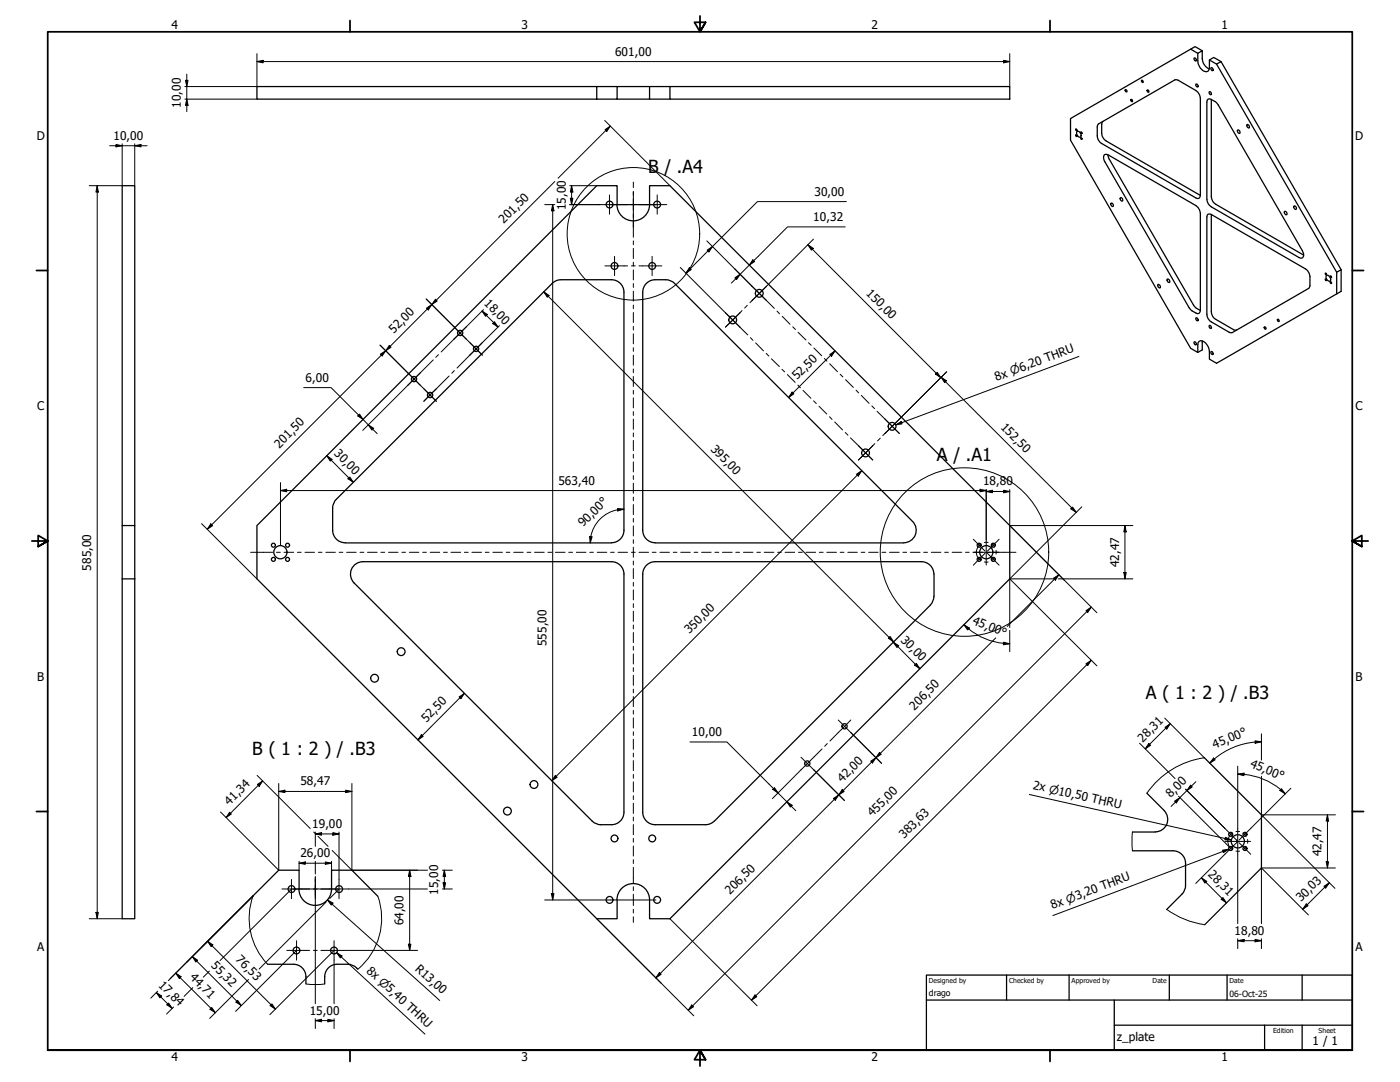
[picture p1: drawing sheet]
<svg xmlns="http://www.w3.org/2000/svg" width="559mm" height="432mm" viewBox="0 0 559 432" stroke-linecap="round" stroke-linejoin="round" font-family="sans-serif">
<!-- layer: Visible (ISO) -->
<g fill="none" stroke="#000" stroke-width=".51">
<path d="M475.2 19.6l2.9 1.7 1.8-1v3a4.7 4.7 0 0 0 2.8 4.2M102.6 34.5h135.6v5.1h-135.6zM238.2 34.5h8.1M259.3 34.5h-13v5.1h-8.1M259.3 39.6h8.1M267.4 34.5h135.6v5.1h-135.6zM267.4 34.5h-8.1v5.1h-13M449.2 35.8a.48 .48 0 0 1 .6 .3 .48 .48 0 0 1-.3 .5l-.3-.2zM451.4 39.8a.45 .45 0 0 1 .6 .2 .45 .45 0 0 1-.3 .6zM455.6 32.1a.45 .45 0 0 1 .6 .2 .45 .45 0 0 1-.2 .6zM458 35.9a.51 .51 0 0 1 .5 .3 .51 .51 0 0 1-.2 .6l-.4-.5zM476.6 23.2a.68 .68 0 0 1 .8 .3 .68 .68 0 0 1-.1 .8l-.5-.3z"/>
<path d="M477.3 33.6a.68 .68 0 0 1 .8 .3 .68 .68 0 0 1-.1 .8l-.5-.3zM478.1 21.3v3a4 4 0 0 0 3.8 4.2l.8-1.1v-3.5l1.7-1 3 1.7M479.9 20.3l-2.9-1.7-49.7 28.7v8.6l47.9 83.1 2.9 1.7 1.8-1.1v-3.5M482 39.8l.8-.4 .7 .3 1.8 1.1 .9 1 33.6 58.2a2.01 2.01 0 0 1-.2 3l-1.1-.2-35-20.2a3.9 3.9 0 0 1-1.8-3.1v-38.8zM482.7 36.6a.61 .61 0 0 1 .7 .4 .61 .61 0 0 1-.3 .8l-.4-.5zM482.7 23.9l2.9 1.7 1.8-1 47.9 83M483.4 27.1a.61 .61 0 0 1 .7 .3 .61 .61 0 0 1-.3 .8l-.4-.6zM483.5 39.7v38.8a3.9 3.9 0 0 0 1.8 3l35 20.3M485.6 25.6l47.9 83 1.8-1v8.7l-49.7 28.7-2.9-1.7v-3a4.5 4.5 0 0 0-3.5-4.3l-1 .8-.1 3.9M429.4 53.8a.38 .38 0 0 1 .4 .2 .38 .38 0 0 1-.2 .5zM429.9 52.5a1.46 1.46 0 0 1 1.3 2.2 1.55 1.55 0 0 1-1.3-2.2zM431.4 54.9l.5 .7-.4-.1z"/>
<path d="M438.3 49.7l30.6-17.8 1.3 .1 7.1 4.1a4.4 4.4 0 0 1 1.8 3.1v38.8a1.09 1.09 0 0 1-.5 1.1 1.09 1.09 0 0 1-1.3-.1l-37.6-21.7a3.6 3.6 0 0 1-1.7-3.1v-3.6zM440.2 48.5l-.5 1.1v3.6a3.9 3.9 0 0 0 1.8 3.1l37.6 21.7M494 51.9a.85 .85 0 0 1 .8 .4 .85 .85 0 0 1-.1 1 1.01 1.01 0 0 1-.7-1.4zM497.8 49.7a.85 .85 0 0 1 .8 .5 .85 .85 0 0 1-.1 .9 1.01 1.01 0 0 1-.7-1.4zM440.8 61.8l.5-.2 1 .2 .2 1.3 33.9 58.6 1.2 1.4 1.5 .8a1.09 1.09 0 0 1-.5 1.1 1.09 1.09 0 0 1-1.3-.1l-1.5-.8-1.2-1.4-33.8-58.6-.3-.9zM442.3 61.8l35 20.2a4.4 4.4 0 0 1 1.8 3.1v38.8M447.1 79.1a.68 .68 0 0 1 .9 .2 .68 .68 0 0 1-.3 1l-.5-.5zM443.5 81.1a.73 .73 0 0 1 .8 .4 .73 .73 0 0 1-.3 .9l-.6-.7zM482 85.7l.5-.3 1 .2 37.6 21.7a4.4 4.4 0 0 1 1.8 3.1v3.6l-.6 1.1-30.4 17.6-1.3-.1-7.1-4.1a3.6 3.6 0 0 1-1.8-3.1v-38.8zM483.5 85.6v38.8a3.6 3.6 0 0 0 1.8 3l7.1 4.2 1.2 .1M512.8 84.4a.72 .72 0 0 1 .8 .4 .72 .72 0 0 1-.3 .9l-.7-.7zM516.5 82.2a.72 .72 0 0 1 .8 .5 .72 .72 0 0 1-.3 .9l-.6-.8z"/>
<path d="M257.7 113.4l.6-.6a5 5 0 0 1 3.3-1.2l5.2 .2 2.4 1.3 95 95a5 5 0 0 1 1.1 5.4 5 5 0 0 1-4.6 3.1h-99.2a5 5 0 0 1-5-5v-95a5 5 0 0 1 1.2-3.2zM462.2 113.5a.85 .85 0 0 1 .8 .5 .85 .85 0 0 1-.1 .9 1.01 1.01 0 0 1-.7-1.4zM466 111.4a.85 .85 0 0 1 .8 .4 .85 .85 0 0 1-.1 1 1.01 1.01 0 0 1-.7-1.4zM529 109l.5 .6-.4-.1zM529.3 110.1a1.35 1.35 0 0 1 1.5 .3 1.35 1.35 0 0 1 .3 1.5 1.24 1.24 0 0 1-1.5-.1 1.24 1.24 0 0 1-.3-1.4zM533.5 108.6v8.7M476.6 136.5a.68 .68 0 0 1 .8 .3 .68 .68 0 0 1-.1 .8l-.5-.3zM477.3 126.9a.68 .68 0 0 1 .8 .3 .68 .68 0 0 1-.1 .8l-.5-.3zM482.7 129.9a.61 .61 0 0 1 .7 .4 .61 .61 0 0 1-.3 .8l-.4-.5zM504.7 130.4a.51 .51 0 0 1 .6 .4 .51 .51 0 0 1-.3 .6l-.4-.5zM510 127.4a.48 .48 0 0 1 .5 .3 .48 .48 0 0 1-.2 .6l-.3-.2zM483.4 140.3a.61 .61 0 0 1 .7 .4 .61 .61 0 0 1-.3 .8l-.4-.5z"/>
<path d="M48.8 209.7v21.3M53.8 209.7v-135.6h-5v135.6h5v21.3M102.6 209.7l135.6-135.6h8.1v7.5a6.5 6.5 0 0 0 6.4 6.5 6.5 6.5 0 0 0 6.6-6.4v-7.6h8.1l135.6 135.6v21.3l-135.6 135.6h-8.1v-7.5a6.5 6.5 0 0 0-6.5-6.5 6.5 6.5 0 0 0-6.5 6.6v7.4h-8.1l-135.6-135.6zM132.8 202.8l.3-1.7 1.1-1.8 86.6-86.6 1.5-.8 1.6-.3h20.1a5 5 0 0 1 5 5v95a5 5 0 0 1-4.9 5l-106.3 .1a5.1 5.1 0 0 1-5-5.1v-8.8M48.8 231h5v135.6h-5zM141.5 225.4l1.9-1 1.5-.2h99.2a5 5 0 0 1 4.9 4.9v95a5 5 0 0 1-5 5l-5.2-.1-2.5-1.3-94.9-95a5 5 0 0 1 .1-7.3zM367.8 224.2a5 5 0 0 1 4.9 4.9M367.8 224.2h-106.3a5 5 0 0 0-5 4.9v95a5 5 0 0 0 5 5h20.7l1.6-.5 1.3-.9M372.7 238l-.2 1.6-1.2 1.9-86.1 86.2M372.8 229.1v8.9M457.8 316.5l6.9 7M480.7 302.4l22.8 22.8v21.2l-22.7 22.7"/>
<path d="M452 339.5h16.2a5 5 0 0 1 5 5v8.9l-.3 1.6-1.2 1.9-6.1 6.1M452 332h9.1M464.6 323.5a5 5 0 0 1 1.1 5.4 5 5 0 0 1-4.6 3.1M119.3 354.8a6.5 6.5 0 0 0 6.5 6.5 6.5 6.5 0 0 0 6.5-6.5M119.4 354.8v-7.5h-8.1l-10.3 10.2M132.3 354.8v-7.5h8.2l10.2 10.3M106.8 384.8h10.3M117.1 384.8a5 5 0 0 1 5 5v2.8M138.7 384.8a10.1 10.1 0 0 0-6.6 .7l-1.3 1.1a6.9 6.9 0 0 0-1.2 6M138.8 384.8a5.2 5.2 0 0 1 4 2"/>
<circle cx="429.7" cy="51.7" r=".36"/>
<circle cx="431.6" cy="52.9" r=".34"/>
<circle cx="243.3" cy="81.6" r="1.37"/>
<circle cx="262.3" cy="81.6" r="1.37"/>
<circle cx="245.3" cy="106.1" r="1.37"/>
<circle cx="260.3" cy="106.1" r="1.37"/>
<circle cx="303.1" cy="117.1" r="1.56"/>
<circle cx="529.2" cy="111.6" r=".34"/>
<circle cx="531.2" cy="110.4" r=".36"/>
<circle cx="531.3" cy="112.7" r=".36"/>
<circle cx="183.7" cy="132.9" r="1.05"/>
<circle cx="190" cy="139.2" r="1.05"/>
<circle cx="292.4" cy="127.7" r="1.56"/>
<circle cx="165.3" cy="151.3" r="1.05"/>
<circle cx="171.7" cy="157.6" r="1.05"/>
<circle cx="356.1" cy="170.1" r="1.56"/>
<circle cx="345.5" cy="180.8" r="1.56"/>
<circle cx="109.1" cy="217.6" r=".79"/>
<circle cx="114.8" cy="217.6" r=".79"/>
<circle cx="390.8" cy="217.6" r=".79"/>
<circle cx="396.5" cy="217.6" r=".79"/>
<circle cx="109.1" cy="223.2" r=".79"/>
<circle cx="111.9" cy="220.4" r="2.64"/>
<circle cx="114.8" cy="223.2" r=".79"/>
<circle cx="390.8" cy="223.2" r=".79"/>
<circle cx="393.7" cy="220.4" r="2.64"/>
<circle cx="396.5" cy="223.2" r=".79"/>
<circle cx="149.5" cy="270.7" r="1.56"/>
<circle cx="160.1" cy="260.1" r="1.56"/>
<circle cx="337.1" cy="289.8" r="1.05"/>
<circle cx="213.1" cy="313.1" r="1.56"/>
<circle cx="322.2" cy="304.7" r="1.05"/>
<circle cx="202.5" cy="323.7" r="1.56"/>
<circle cx="245.3" cy="334.6" r="1.37"/>
<circle cx="260.3" cy="334.6" r="1.37"/>
<circle cx="491.2" cy="338.6" r=".79"/>
<circle cx="491.2" cy="333" r=".79"/>
<circle cx="494.1" cy="335.8" r="2.64"/>
<circle cx="496.9" cy="338.6" r=".79"/>
<circle cx="496.9" cy="333" r=".79"/>
<circle cx="116.4" cy="354.8" r="1.37"/>
<circle cx="135.4" cy="354.8" r="1.37"/>
<circle cx="243.3" cy="359.1" r="1.37"/>
<circle cx="262.3" cy="359.1" r="1.37"/>
<circle cx="118.3" cy="379.3" r="1.37"/>
<circle cx="133.3" cy="379.3" r="1.37"/>
</g>
<!-- layer: Break Line (ISO) -->
<path d="M480.7 302.4a33.6 33.6 0 0 0-22.9 14.1M452 332l-.2 4.2 .2 3.3M101 357.5a26.4 26.4 0 0 0 5.8 27.3M150.8 357.6a26.4 26.4 0 0 1-8 29.2M465.7 362.9a33.6 33.6 0 0 0 15.1 6.1M122.1 392.7l4.2 .2 3.3-.2" fill="none" stroke="#000" stroke-width=".4"/>
<!-- layer: Detail Boundary (ISO) -->
<g fill="none" stroke="#000" stroke-width=".4">
<circle cx="252.8" cy="93.3" r="26.5"/>
<circle cx="385" cy="220.3" r="33.6"/>
</g>
<!-- layer: Border (ISO) -->
<g fill="none" stroke="#000" stroke-width=".7">
<path d="M139.7 8.2v4.5M279.4 6.3v6.4l-2.2-3.8h4.4l-2.2 3.8 2.2-3.8M419.1 8.2v4.5M14.5 107.9h4.5M539.8 107.9h4.5M12.7 215.9h6.3l-3.8-2.2v4.4l3.8-2.2-3.8 2.2M546.1 215.9h-6.3l3.8-2.2v4.4l-3.8-2.2 3.8 2.2M14.5 323.8h4.5M539.8 323.8h4.5M19 419.1v-406.4h520.8v406.4h-520.8h520.8M139.7 419.1v4.5M419.1 419.1v4.5"/>
<path d="M281.6 422.9l-2.2-3.8 2.2 3.8h-4.4l2.2-3.8v6.3"/>
</g>
<!-- layer: Title (ISO) -->
<path d="M369.8 389.1h170v30h-170zM369.8 399.1h170M401.8 389.1v10M426.7 389.1v10M444.8 399.1v20M466.7 389.1v10M489.8 389.1v10M519.7 389.1v10M444.8 409.1h95M504.8 409.1v10M519.7 409.1v10" fill="none" stroke="#000" stroke-width=".51"/>
<!-- layer: Center Mark (ISO) -->
<g fill="none" stroke="#000" stroke-width=".4">
<path d="M243.3 77.8v7.7M252.8 76.6v14M262.3 77.8v7.7M243.8 81.7h18M245.3 102.3v7.7M260.3 102.3v7.7M300.2 114.2l5.7 5.8M305.9 114.2l-5.7 5.8M181.2 130.4l5 5M186.2 130.4l-5 5M187.5 136.7l5 5M192.5 136.7l-5 5"/>
<path d="M289.6 124.8l5.7 5.8M295.3 124.8l-5.7 5.8M162.8 148.8l5 5M167.8 148.8l-5 5M169.2 155.1l5 5M174.2 155.1l-5 5M342.6 177.9l5.8 5.7M348.4 177.9l-5.8 5.7M353.3 167.3l5.7 5.7M359 167.3l-5.7 5.7M388.5 215.2l4.6 4.7M393.6 215.3v10.2"/>
<path d="M398.8 215.2l-4.7 4.7M388.5 220.4h10.3M393.1 220.9l-4.6 4.7M394.1 220.9l4.7 4.7M334.6 287.3l5 5.1M319.7 302.2l5.1 5M488.9 330.6l4.7 4.7M488.9 335.8h10.3M493.6 336.3l-4.7 4.6M494 330.6v10.3M494.5 336.3l4.7 4.6M499.2 330.6l-4.7 4.7"/>
<path d="M116.3 351v7.6M116.8 354.8h18.1M125.9 349.8v14M135.3 351v7.6M243.8 359.2h18M118.4 375.4v7.8M133.3 375.4v7.8"/>
</g>
<!-- layer: Centerline (ISO) -->
<g fill="none" stroke="#000" stroke-width=".4">
<path d="M252.8 72.6v2.3M252.8 76.4v1.5M252.8 79.4v4.5M239.5 81.7h11M252 81.7h1.6M252.8 85.4v1.5M252.8 88.4v6.3M252.8 96.1v1.6M252.8 99.1v4.1M255 81.7h11.1M241.4 106.1h9.1M252 106.1h1.6"/>
<path d="M252.8 104.6v1.6M252.8 107.7v4M252.8 113.2v1.5M252.8 116.2v4M255 106.1h9.2M300.2 114.2l2.9 2.9M300.3 119.9l-1 .9M303.1 117.1l6 6M303.1 117.1l-2.9 2.9M305.9 114.2l-2.8 2.9M181.2 130.4l8.9 8.9M186.2 130.4l-10.1 10.1"/>
<path d="M190.1 139.3l2.4 2.4M190.1 139.3l-7.7 7.6M192.5 136.7l-2.4 2.6M252.8 121.7v1.5M252.8 124.7v4M252.8 130.2v1.5M252.8 133.2v4M252.8 138.7v1.5M289.6 124.8l2.9 2.9M292.5 127.7l-2.9 2.9M292.5 127.7l5.9 6M296.2 124l-3.7 3.7"/>
<path d="M298.3 121.9l-1.1 1M299.5 134.7l1 1.1M301.6 136.8l3.1 3.2M310.1 124.1l1 1.1M312.2 126.2l3.1 3.2M316.4 130.4l1.1 1.1M318.5 132.6l3.2 3.1M322.7 136.8l1.1 1M324.9 138.9l3.1 3.1M162.8 148.8l8.8 8.8M171.6 157.6l-2.4 2.5M171.6 157.6l2.6 2.5"/>
<path d="M172.9 143.6l-10.1 10.2M175 141.5l-1.1 1.1M179.3 150.1l-7.7 7.5M181.4 147.9l-1.1 1.1M252.8 141.7v4M252.8 147.3v1.4M252.8 150.2v4M252.8 155.8v1.5M252.8 158.8v4M305.8 141l1.1 1.1M307.9 143.2l3.2 3.1M312.1 147.4l1.1 1"/>
<path d="M314.3 149.5l3.1 3.1M318.5 153.7l1 1M320.5 155.8l3.2 3.1M324.7 160l1.1 1M329.1 143.1l1 1M331.2 145.2l3.1 3.1M335.3 149.4l1.1 1M337.5 151.5l3.1 3.1M341.7 155.7l1 1.1M343.8 157.8l3.1 3.2M252.8 164.3v1.5M252.8 167.3v4"/>
<path d="M252.8 172.8v1.5M252.8 175.8v4M326.9 162.1l3.1 3.1M331.1 166.3l1 1.1M333.2 168.4l3.1 3.2M337.4 172.6l1.1 1.1M339.5 174.8l8.9 8.8M348 162l1.1 1.1M349.2 177l-6.6 6.6M350.1 164.1l8.9 8.9M351.3 174.9l-1 1.1M353.3 172.9l-.9 .9"/>
<path d="M359 167.3l-5.7 5.7M252.8 181.3v1.5M252.8 184.3v4M252.8 189.8v1.5M252.8 192.8v4M252.8 198.4v1.4M252.8 201.4v4M252.8 206.9v1.4M252.8 209.9v4M252.8 215.4v1.5M252.8 218.4v4M391.6 217a4 4 0 0 0-1.9 3.5"/>
<path d="M392.9 216.5h1.5M395.8 217l1.2 1.3M397.6 219.6v1.5M100 220.4h8.9M110.4 220.4h1.5M113.3 220.4h3.9M118.7 220.4h1.5M121.7 220.4h3.8M127.1 220.4h1.4M130 220.4h3.9M135.4 220.4h1.4M138.4 220.4h3.8"/>
<path d="M143.7 220.4h1.5M146.7 220.4h3.9M152 220.4h1.5M155.1 220.4h3.8M160.4 220.4h1.5M163.4 220.4h3.8M168.7 220.4h1.5M171.7 220.4h3.8M177 220.4h1.6M180 220.4h3.9M185.4 220.4h1.5M188.3 220.4h3.9"/>
<path d="M193.7 220.4h1.5M196.7 220.4h3.8M202.1 220.4h1.4M205 220.4h3.9M210.4 220.4h1.5M213.4 220.4h3.8M218.7 220.4h1.5M221.7 220.4h3.9M227 220.4h1.5M230.1 220.4h3.8M235.4 220.4h1.5M238.4 220.4h3.8"/>
<path d="M243.7 220.4h1.5M246.7 220.4h3.8M252 220.4h1.6M252.8 223.9v1.5M252.8 226.9v4M252.8 232.4v1.5M252.8 235.4v4M255 220.4h3.9M260.3 220.4h1.6M263.4 220.4h3.8M268.7 220.4h1.5M271.7 220.4h3.8"/>
<path d="M277.1 220.4h1.4M280 220.4h3.8M285.4 220.4h1.5M288.4 220.4h3.8M293.7 220.4h1.5M296.7 220.4h3.8M302.1 220.4h1.4M305.1 220.4h3.8M310.4 220.4h1.4M313.4 220.4h3.8M318.7 220.4h1.5M321.7 220.4h3.9"/>
<path d="M327 220.4h1.5M330 220.4h3.9M335.3 220.4h1.6M338.4 220.4h3.8M343.7 220.4h1.5M346.7 220.4h3.8M352 220.4h1.6M355 220.4h3.9M360.4 220.4h1.5M363.3 220.4h3.9M368.7 220.4h1.5M371.7 220.4h3.8"/>
<path d="M377.1 220.4h1.4M380 220.4h3.9M385.4 220.4h1.4M388.4 220.4h3.8M389.7 220.2a4 4 0 0 0 1.9 3.5M392.9 224.3h1.5M393.7 220.4h1.5M396.7 220.4h8.8M397 222.5l-1.2 1.2M252.8 240.9v1.5M252.8 243.9v4.1M252.8 249.4v1.6"/>
<path d="M252.8 252.4v4.1M252.8 257.9v1.6M252.8 261v4M252.8 266.4v1.6M252.8 269.5v4M252.8 275v1.5M252.8 278v4M252.8 283.5v1.5M252.8 286.5v4M252.8 292v1.5M252.8 295v4M328.1 298.9l-8.4 8.3"/>
<path d="M330.2 296.7l-1 1.1M339.6 287.3l-8.3 8.4M252.8 300.5v1.6M252.8 303.5v4M252.8 309.1v1.5M252.8 312v4M252.8 317.6v1.5M252.8 320.5v4.1M252.8 326.1v1.5M252.8 329.1v4M252.8 334.6v1.5M252.8 337.6v4"/>
<path d="M490.1 335.6a4 4 0 0 0 1.8 3.5M491.9 332.4a4 4 0 0 0-1.8 3.5M493.3 339.7h1.5M493.3 331.9h1.5M496.2 332.4l1.2 1.2M497.4 337.9l-1.2 1.2M498 335v1.5M112.5 354.8h11.1M125.1 354.8h1.5M125.9 351v7.6M125.9 344.8v4M125.9 350.3v1.5"/>
<path d="M125.9 353.3v4M128.1 354.8h11.1M252.8 343.1v1.5M252.8 346.1v6.3M252.8 353.9v1.5M252.8 356.9v4.5M114.5 379.3h9.1M125.1 379.3h1.5M128.1 379.3h9.1M252.8 362.9v1.5M252.8 365.9v2.2"/>
</g>
<!-- layer: Dimension (ISO) -->
<g fill="none" stroke="#000" stroke-width=".4">
<path d="M73.8 39.6h28.8M74 32.1h1.1l-.6 2.4zM74.5 39.6l.6 2.4h-1.1zM74.5 29.6v15M102.6 24.6l2.4-.5v1zM102.6 21.4v13.1h-28.8M102.6 24.6h300.4M400.6 24.1l2.4 .5-2.4 .5zM403 21.4v13.1M43.8 58.2h14.9M46.3 57.7l2.5 .5-2.5 .4zM48.8 57.4v16.7h-13.2"/>
<path d="M53.8 58.2l2.5-.5v.9zM53.8 57.4v16.7M241.4 48.1l26 26M241.5 51.8l2.1-1.4-1.4 2.1zM243.6 50.4l-20.8 20.7M38.8 74.1l.4 2.5h-.9zM38.8 74.1v292.5M221.4 72.5l-138.7 138.7M227.4 74.1h10.8M227.6 79.1h1.1l-.5 2.6zM228.2 74.1l.5 2.5h-1.1zM228.2 74.1v7.6"/>
<path d="M217.4 81.7h4M220.6 81.7l.5 2.4h-1zM220.6 81.7v277.5M227.4 81.7h12.1M282.1 96.1l18.1 18.1M282.3 99.8l2.1-1.4-1.4 2.1zM322.5 97.7l2.1 1.4-.8 .7zM322.5 97.7l53 53M324.7 95.4l-18.8 18.8M337.4 90.6h-23.1l-22.4 22.4M337.8 80.5h-35.5l-28.6 28.5M170.1 119.3l11.1 11.1"/>
<path d="M173.8 119.4l.7 .7-2.2 1.4zM217 116.5l2.1 1.4-.7 .7zM217 116.5l139.7 139.7M271.5 106.7l18.1 18.1M275.1 106.9l.8 .7-2.2 1.4zM293.3 110.9l2.1-1.4-1.4 2.1zM300.5 103.7l.7 .7-2.1 1.4zM151.7 137.7l11.1 11.1M155.4 137.9l.7 .7-2.1 1.4zM170.2 123l2.1-1.5-1.4 2.2zM192.4 124.1l2.2 1.4-.8 .7zM192.4 124.1l6.4 6.4"/>
<path d="M193 123.6l-6.8 6.8M197.4 128.4l1.4 2.1-2.1-1.4zM199.3 130l-6.8 6.7M121.2 154.7h10.9l18.5 18.3M151.8 141.4l2.2-1.4-1.5 2zM162.8 153.8l-18 18M316.2 156.5l.7 .7-2.1 1.4zM331.2 141.5l2.1-1.5-1.4 2.2zM333.3 140l-18.5 18.6M374.1 148.6l1.4 2.1-2.1-1.4zM375.7 150.6l2.1 1.4-.7 .7zM375.7 150.6l53.9 53.9"/>
<path d="M377.9 148.3l-18.9 19M143.5 165.3l1.4 2.1-2.1-1.4zM147 169.5l2.2 1.4-.7 .7zM112 195.8l2.4-.5v1zM112 195.8h281.6M112 192.6v25.1M130.4 181.9l2.1 1.4-.7 .7zM130.4 181.9l10.6 10.6M138.9 191.1l.7-.7 1.4 2.1zM341.9 189.2l2.1-1.4-1.4 2.2zM344 187.8l-123.8 123.8M391.6 195.3h-.4v1l2.4-.5"/>
<path d="M391.9 195.4l1.7 .4M393.6 196.2l2.5-.6v1.1zM393.6 195.4v19.9M393.6 196.2h9.4M400.6 195.6l2.4 .6-2.4 .5zM403 195.4v14.3M80.5 209l22.1 22M84.1 209l.7 .8-2.1 1.4zM235.3 214.1l1 .1-.7 2.5zM246.5 202.9l2.5 .3-2.4 .7zM246.5 203.4a13.4 13.4 0 0 0-10.9 13.3M249 203.2l-2.4 .2"/>
<path d="M403 209.7l34.8 34.8M403 209.7l21.9 21.9M403 209.7h49.2M427.4 203.1l.7-.7 1.5 2.1zM431.8 202.2l-28.8 28.8M449 209.7l.5 2.6h-.9zM449 209.7v21.3M403 231l34.8 34.7M403 231v19.4M403 231h17.9M420.5 230.8l2.2-1.4-1.4 2.1zM422.4 231h29.8"/>
<path d="M422.7 229.4l-20.7 20.6M448.6 228.5h.9l-.5 2.5zM355.3 254l1.4 2.2-2.1-1.5zM356.6 256.3l2.1 1.4-.7 .7zM356.6 256.3l10.6 10.6M384.7 249.3l2.2 1.3-.7 .8zM384.7 249.3l1.9 1.7M386.6 251a26.4 26.4 0 0 0 16.4 5.9M397.4 254.6l-135.7 135.7M400.6 256.3l2.4 .6-2.5 .4zM403 251.6v8.5M433.5 243.7l2-1.4-1.4 2.1z"/>
<path d="M435.5 242.3l-160.8 160.9M183.3 278.1l2.1-1.4-1.4 2.1zM185.4 276.7l-18.6 18.6M365.1 265.4l.7-.7 1.4 2.2zM433.5 264.9l2-1.4-1.4 2.1zM435.5 263.5l-135.6 135.7M168.2 293.2l.7 .7-2.1 1.4zM275.4 296.1h14.7l27.5 27.4M339.6 292.4l12.3 12.2M454.9 296.6l14.1 14.1M458.5 296.7l.7 .7-2.1 1.4zM464.9 286.6l15.8 15.8"/>
<path d="M465 290.3l2.1-1.5-1.4 2.2zM467.1 288.8l-10 10M501 295.7l2.5 .3-2.5 .6zM501 296.1a29.1 29.1 0 0 0-16.3 6.8M503.5 292.9v10.4M503.5 296l-2.5 .1M102.6 309.4l21.2 21.2M102.7 313.1l2.1-1.4-1.4 2.1zM104.8 311.7l-14.6 14.6M111.3 315.8l2.4-.5v1zM111.3 315.8h29.2M111.3 312.7v34.6l-23.3-23.3"/>
<path d="M138 315.3l2.5 .5-2.5 .5zM140.5 312.7v34.6M221.7 309.4l.7 .8-2.2 1.4zM309.1 314.3l1.4 2.1-2.1-1.4zM314.1 320l2.1 1.4-.7 .7zM319.7 307.2l-11.4 11.5M324.8 307.2l12.3 12.3M332.7 318.6l2.1-1.4-1.4 2.1zM336.2 315.1l.7 .7-2.1 1.4zM347.5 303.8l2.1-1.4-1.4 2.1zM351 300.3l.7 .7-2.1 1.4zM468.8 319.7l2.1-1.4-1.4 2.1z"/>
<path d="M470.4 317.8l20.8 20.7M473.2 315l15.7 15.6M475.2 313.4l.7 .7-2.1 1.4zM477.3 312l-9.9 9.8M484.4 302.5l.6 .7-2.1 1.3zM484.7 302.9l-1.8 1.6M494 308.9l2.6-.4-.1 1.1zM494 308.9a26.7 26.7 0 0 1 19 7.9M494 305.8v24.8M503.5 309.8v15.4M511.5 314.8l1.5 2-2.1-1.3zM515.2 314.6l-16 16"/>
<path d="M91.6 324.2l.7 .7-2.1 1.4zM125.2 332l.7 .7M125.9 332.8l2.4-.5v1zM125.9 332.8h9.4M125.9 332v5.8M126.9 333.8l4 4M132.6 339.4l7.9 7.9M132.8 332.3l2.5 .5-2.5 .5zM135.3 332v19M493.6 335.3l.4 .4M494 335.9l-.4 .4M503.5 325.2h29.5"/>
<path d="M503.5 325.2l29.3 29.3M529.8 325.2l.5 2.5h-1zM529.8 325.2v21.2M101 357.5l-33.8 33.9M116.3 354.9l-28.5 28.4M119.4 344.5l2.5-.5v.9zM119.4 344.5h12.9M119.4 343.7v3.6M125.9 343.7v1.1M129.9 344l2.4 .5-2.4 .4zM130.2 360l-26.8 26.7M130.7 359.1l2.2 1.3-.7 .8z"/>
<path d="M130.7 359.1l44.8 40.2M132.3 343.7v3.6M135.3 354.9l-3.7 3.7M139.2 354.8h31.4M140.5 347.3h30.1M163.5 347.3l.5 2.5h-1zM163.5 347.3v32M176.6 347.3h3.9M176.6 354.8h3.9M176.8 352.3h1.1l-.5 2.5zM177.4 347.3l.5 2.5h-1.1zM177.4 347.3v7.5"/>
<path d="M217.4 359.2h26.4M220.1 356.6h1l-.5 2.6zM479.6 350.3l2 1.4-.7 .7zM479.6 350.3l9.9 10M488.1 358.2l1.4 2.1-2.1-1.4zM488.9 340.9l-11.6 11.7M494 340.9v27.7M503.5 346.4h29.5M503.5 346.4v22.2M503.5 346.4l18.7 18.7M528.4 353.7l2.2-1.4-1.5 2.1zM529.3 343.9h1l-.5 2.5z"/>
<path d="M530.6 352.3l-10.7 10.6M35.6 366.6h13.2M38.3 364.1h.9l-.4 2.5zM82.9 375.7l2.1 1.4-.7 .7zM82.9 375.7l27 27M118.2 379.4l-24.2 24.2M125.9 363.8v15.4M125.9 379.4v21.2M133.2 379.4l-25.5 25.5M137.2 379.3h29.5M163 376.8h1l-.5 2.5zM238.2 366.6l38.7 38.8"/>
<path d="M267.4 366.6l34.8 34.8M494 375.4l2.6-.5v1zM494 375.4h9.5M494 374.6v4M501 374.9l2.5 .5-2.5 .5zM503.5 374.6v4M521.4 360.7l.7 .7-2.2 1.5zM62.4 396.1l2.1 1.4-.7 .7zM62.4 396.1l6.3 6.3M62.9 395.5l-2.7 2.8M70.2 388.4l2.1 1.4-.7 .7zM70.2 388.4l15.8 15.8"/>
<path d="M76.8 381.8l2.1 1.4-.7 .7zM76.8 381.8l19.5 19.5M77 394.1l-3.5 3.5M83.6 387.5l-2.4 2.5M94.2 399.9l.7-.7 1.4 2.1zM99.2 390.9l-15.5 15.5M133.3 383.2v17.4M263.2 388.1l.7 .7-2.2 1.5zM301.4 397.1l.7 .7-2.2 1.4zM67.3 400.3l1.4 2.1-2.1-1.4zM69.3 401.9l-2.8 2.8M84.5 402.1l1.5 2.1-2.2-1.4z"/>
<path d="M108.5 400.6l1.4 2.1-2.1-1.4zM125.9 407.3l2.4-.5v1zM125.9 406.5v4M125.9 407.3h7.4M130.9 406.8l2.4 .5-2.4 .5zM133.3 406.5v4M276.1 401.1l.7 .7-2.1 1.4z"/>
</g>
<g fill="#000">
<path d="M74 32.1h1.1l-.6 2.4zM102.6 24.6l2.4-.5v1zM400.6 24.1l2.4 .5-2.4 .5zM46.3 57.7l2.5 .5-2.5 .4zM53.8 58.2l2.5-.5v.9zM74.5 39.6l.6 2.4h-1.1zM241.5 51.8l2.1-1.4-1.4 2.1zM38.8 74.1l.4 2.5h-.9zM227.6 79.1h1.1l-.5 2.6zM228.2 74.1l.5 2.5h-1.1zM220.6 81.7l.5 2.4h-1zM322.5 97.7l2.1 1.4-.8 .7z"/>
<path d="M173.8 119.4l.7 .7-2.2 1.4zM217 116.5l2.1 1.4-.7 .7zM275.1 106.9l.8 .7-2.2 1.4zM282.3 99.8l2.1-1.4-1.4 2.1zM293.3 110.9l2.1-1.4-1.4 2.1zM300.5 103.7l.7 .7-2.1 1.4zM155.4 137.9l.7 .7-2.1 1.4zM170.2 123l2.1-1.5-1.4 2.2zM192.4 124.1l2.2 1.4-.8 .7zM197.4 128.4l1.4 2.1-2.1-1.4zM151.8 141.4l2.2-1.4-1.5 2zM316.2 156.5l.7 .7-2.1 1.4z"/>
<path d="M331.2 141.5l2.1-1.5-1.4 2.2zM374.1 148.6l1.4 2.1-2.1-1.4zM375.7 150.6l2.1 1.4-.7 .7zM143.5 165.3l1.4 2.1-2.1-1.4zM147 169.5l2.2 1.4-.7 .7zM112 195.8l2.4-.5v1zM130.4 181.9l2.1 1.4-.7 .7zM138.9 191.1l.7-.7 1.4 2.1zM341.9 189.2l2.1-1.4-1.4 2.2zM391.2 195.3l2.4 .5-2.4 .5zM393.6 196.2l2.5-.6v1.1zM400.6 195.6l2.4 .6-2.4 .5z"/>
<path d="M84.1 209l.7 .8-2.1 1.4zM235.3 214.1l1 .1-.7 2.5zM246.5 202.9l2.5 .3-2.4 .7zM427.4 203.1l.7-.7 1.5 2.1zM449 209.7l.5 2.6h-.9zM420.5 230.8l2.2-1.4-1.4 2.1zM448.6 228.5h.9l-.5 2.5zM355.3 254l1.4 2.2-2.1-1.5zM356.6 256.3l2.1 1.4-.7 .7zM384.7 249.3l2.2 1.3-.7 .8zM400.6 256.3l2.4 .6-2.5 .4zM433.5 243.7l2-1.4-1.4 2.1z"/>
<path d="M183.3 278.1l2.1-1.4-1.4 2.1zM365.1 265.4l.7-.7 1.4 2.2zM433.5 264.9l2-1.4-1.4 2.1zM168.2 293.2l.7 .7-2.1 1.4zM458.5 296.7l.7 .7-2.1 1.4zM465 290.3l2.1-1.5-1.4 2.2zM501 295.7l2.5 .3-2.5 .6zM102.7 313.1l2.1-1.4-1.4 2.1zM111.3 315.8l2.4-.5v1zM138 315.3l2.5 .5-2.5 .5zM221.7 309.4l.7 .8-2.2 1.4zM309.1 314.3l1.4 2.1-2.1-1.4z"/>
<path d="M332.7 318.6l2.1-1.4-1.4 2.1zM336.2 315.1l.7 .7-2.1 1.4zM347.5 303.8l2.1-1.4-1.4 2.1zM351 300.3l.7 .7-2.1 1.4zM475.2 313.4l.7 .7-2.1 1.4zM484.4 302.5l.6 .7-2.1 1.3zM494 308.9l2.6-.4-.1 1.1zM511.5 314.8l1.5 2-2.1-1.3zM91.6 324.2l.7 .7-2.1 1.4zM125.9 332.8l2.4-.5v1zM132.8 332.3l2.5 .5-2.5 .5zM314.1 320l2.1 1.4-.7 .7z"/>
<path d="M468.8 319.7l2.1-1.4-1.4 2.1zM529.8 325.2l.5 2.5h-1zM119.4 344.5l2.5-.5v.9zM129.9 344l2.4 .5-2.4 .4zM163.5 347.3l.5 2.5h-1zM176.8 352.3h1.1l-.5 2.5zM177.4 347.3l.5 2.5h-1.1zM220.1 356.6h1l-.5 2.6zM479.6 350.3l2 1.4-.7 .7zM488.1 358.2l1.4 2.1-2.1-1.4zM528.4 353.7l2.2-1.4-1.5 2.1zM529.3 343.9h1l-.5 2.5z"/>
<path d="M38.3 364.1h.9l-.4 2.5zM82.9 375.7l2.1 1.4-.7 .7zM130.7 359.1l2.2 1.3-.7 .8zM163 376.8h1l-.5 2.5zM494 375.4l2.6-.5v1zM501 374.9l2.5 .5-2.5 .5zM521.4 360.7l.7 .7-2.2 1.5zM62.4 396.1l2.1 1.4-.7 .7zM70.2 388.4l2.1 1.4-.7 .7zM76.8 381.8l2.1 1.4-.7 .7zM94.2 399.9l.7-.7 1.4 2.1zM263.2 388.1l.7 .7-2.2 1.5z"/>
<path d="M301.4 397.1l.7 .7-2.2 1.4zM67.3 400.3l1.4 2.1-2.1-1.4zM84.5 402.1l1.5 2.1-2.2-1.4zM108.5 400.6l1.4 2.1-2.1-1.4zM125.9 407.3l2.4-.5v1zM130.9 406.8l2.4 .5-2.4 .5zM276.1 401.1l.7 .7-2.1 1.4z"/>
</g>
<!-- layer: Symbol (ISO) -->
<path d="M430.7 142.2l-73.1 27.3M357.6 169.5l2.1-1.3 .3 1zM410.8 317.1l80.7 18.1M488 339.3l2.5-.4-2.2 1.3zM489.1 334.1l2.4 1.1h-2.6zM490.5 338.9l-70.3 26.5M134.4 380.2l2.1 1.3-.7 .8zM134.4 380.2l35.2 32.5" fill="none" stroke="#000" stroke-width=".4"/>
<path d="M357.6 169.5l2.1-1.3 .3 1zM489.1 334.1l2.4 1.1h-2.6zM488 339.3l2.5-.4-2.2 1.3zM134.4 380.2l2.1 1.3-.7 .8z" fill="#000"/>
<g font-size="7.2">
<text x="258.7" y="69">B / .A4</text>
<text x="374" y="183.8">A / .A1</text>
<text x="457.4" y="278.8">A ( 1 : 2 ) / .B3</text>
<text x="100.7" y="301.2">B ( 1 : 2 ) / .B3</text>
</g>
<g font-size="4.8">
<text x="68.5" y="11.7">4</text>
<text x="208.2" y="11.7">3</text>
<text x="347.9" y="11.7">2</text>
<text x="487.6" y="11.7">1</text>
<text x="245.5" y="22.2">601,00</text>
<text x="72.1" y="43.1" transform="rotate(-90 72.1 43.1)">10,00</text>
<text x="14.7" y="55.8">D</text>
<text x="45.3" y="55.8">10,00</text>
<text x="540.9" y="55.8">D</text>
<text x="225.8" y="83.9" transform="rotate(-90 225.8 83.9)">15,00</text>
<text x="325.1" y="78">30,00</text>
<text x="201.1" y="89.4" transform="rotate(-45 201.1 89.4)">201,50</text>
<text x="324.6" y="88.1">10,32</text>
<text x="345.5" y="117.3" transform="rotate(45 345.5 117.3)">150,00</text>
<text x="193" y="121.4" transform="rotate(45 193 121.4)">18,00</text>
<text x="157.2" y="133.3" transform="rotate(-45 157.2 133.3)">52,00</text>
<text x="122" y="152.3">6,00</text>
<text x="318.1" y="151.8" transform="rotate(-45 318.1 151.8)">52,50</text>
<text x="397.8" y="152" transform="rotate(-21 397.8 152)">8x ⌀6,20 THRU</text>
<text x="14.9" y="163.7">C</text>
<text x="541.1" y="163.7">C</text>
<text x="399.2" y="170.7" transform="rotate(45 399.2 170.7)">152,50</text>
<text x="111.5" y="179" transform="rotate(-45 111.5 179)">201,50</text>
<text x="283.4" y="179.5" transform="rotate(45 283.4 179.5)">395,00</text>
<text x="133.2" y="181.3" transform="rotate(45 133.2 181.3)">30,00</text>
<text x="222.9" y="193.4">563,40</text>
<text x="392.4" y="193.7">18,80</text>
<text x="232.8" y="210.4" transform="rotate(-45 232.8 210.4)">90,00°</text>
<text x="36.4" y="227.7" transform="rotate(-90 36.4 227.7)">585,00</text>
<text x="446.7" y="226.4" transform="rotate(-90 446.7 226.4)">42,47</text>
<text x="387.9" y="248.9" transform="rotate(23 387.9 248.9)">45,00°</text>
<text x="218.2" y="257.9" transform="rotate(-90 218.2 257.9)">555,00</text>
<text x="275.3" y="253.2" transform="rotate(-45 275.3 253.2)">350,00</text>
<text x="359.3" y="255.7" transform="rotate(45 359.3 255.7)">30,00</text>
<text x="14.9" y="271.7">B</text>
<text x="541.1" y="271.7">B</text>
<text x="365" y="283.7" transform="rotate(-45 365 283.7)">206,50</text>
<text x="170.2" y="288.5" transform="rotate(-45 170.2 288.5)">52,50</text>
<text x="276.2" y="293.7">10,00</text>
<text x="456.2" y="296.4" transform="rotate(-45 456.2 296.4)">28,31</text>
<text x="484.8" y="298.8" transform="rotate(-23 484.8 298.8)">45,00°</text>
<text x="498.7" y="306.1" transform="rotate(23 498.7 306.1)">45,00°</text>
<text x="119.9" y="313.4">58,47</text>
<text x="336.3" y="312.4" transform="rotate(-45 336.3 312.4)">42,00</text>
<text x="412.1" y="314.9" transform="rotate(13 412.1 314.9)">2x ⌀10,50 THRU</text>
<text x="91.6" y="321.5" transform="rotate(-45 91.6 321.5)">41,34</text>
<text x="467.4" y="318.5" transform="rotate(-45 467.4 318.5)">8,00</text>
<text x="348.3" y="326.2" transform="rotate(-45 348.3 326.2)">455,00</text>
<text x="124.6" y="330.4">19,00</text>
<text x="360.9" y="334.8" transform="rotate(-45 360.9 334.8)">383,63</text>
<text x="527.4" y="341.8" transform="rotate(-90 527.4 341.8)">42,47</text>
<text x="119.9" y="342.1">26,00</text>
<text x="482" y="349.4" transform="rotate(45 482 349.4)">28,31</text>
<text x="174.9" y="357" transform="rotate(-90 174.9 357)">15,00</text>
<text x="291.4" y="357.2" transform="rotate(-45 291.4 357.2)">206,50</text>
<text x="420.1" y="362.9" transform="rotate(-21 420.1 362.9)">8x ⌀3,20 THRU</text>
<text x="519.4" y="360.1" transform="rotate(-45 519.4 360.1)">30,03</text>
<text x="161.1" y="369.3" transform="rotate(-90 161.1 369.3)">64,00</text>
<text x="492.8" y="373">18,80</text>
<text x="14.8" y="379.6">A</text>
<text x="93.9" y="383.3" transform="rotate(45 93.9 383.3)">76,53</text>
<text x="541" y="379.6">A</text>
<text x="84" y="385.6" transform="rotate(45 84 385.6)">55,32</text>
<text x="146" y="387.7" transform="rotate(43 146 387.7)">8x ⌀5,40 THRU</text>
<text x="165.4" y="387" transform="rotate(42 165.4 387)">R13,00</text>
<text x="63.1" y="393.3" transform="rotate(45 63.1 393.3)">17,84</text>
<text x="75.5" y="390.3" transform="rotate(45 75.5 390.3)">44,71</text>
<text x="123.6" y="404.9">15,00</text>
<text x="445.8" y="415.4">z_plate</text>
<text x="523.9" y="417.1">1 / 1</text>
<text x="68.5" y="423.6">4</text>
<text x="208.2" y="423.6">3</text>
<text x="347.9" y="423.6">2</text>
<text x="487.6" y="423.6">1</text>
</g>
<g font-size="3.4">
<text x="370.8" y="397.4">drago</text>
<text x="490.7" y="398">06-Oct-25</text>
</g>
<g font-size="2.7">
<text x="370.8" y="392.2">Designed by</text>
<text x="402.8" y="392.2">Checked by</text>
<text x="427.7" y="392.2">Approved by</text>
<text x="460.1" y="392.1">Date</text>
<text x="490.7" y="392.1">Date</text>
<text x="508.1" y="412.2">Edition</text>
<text x="526.3" y="412.2">Sheet</text>
</g>
</svg>
